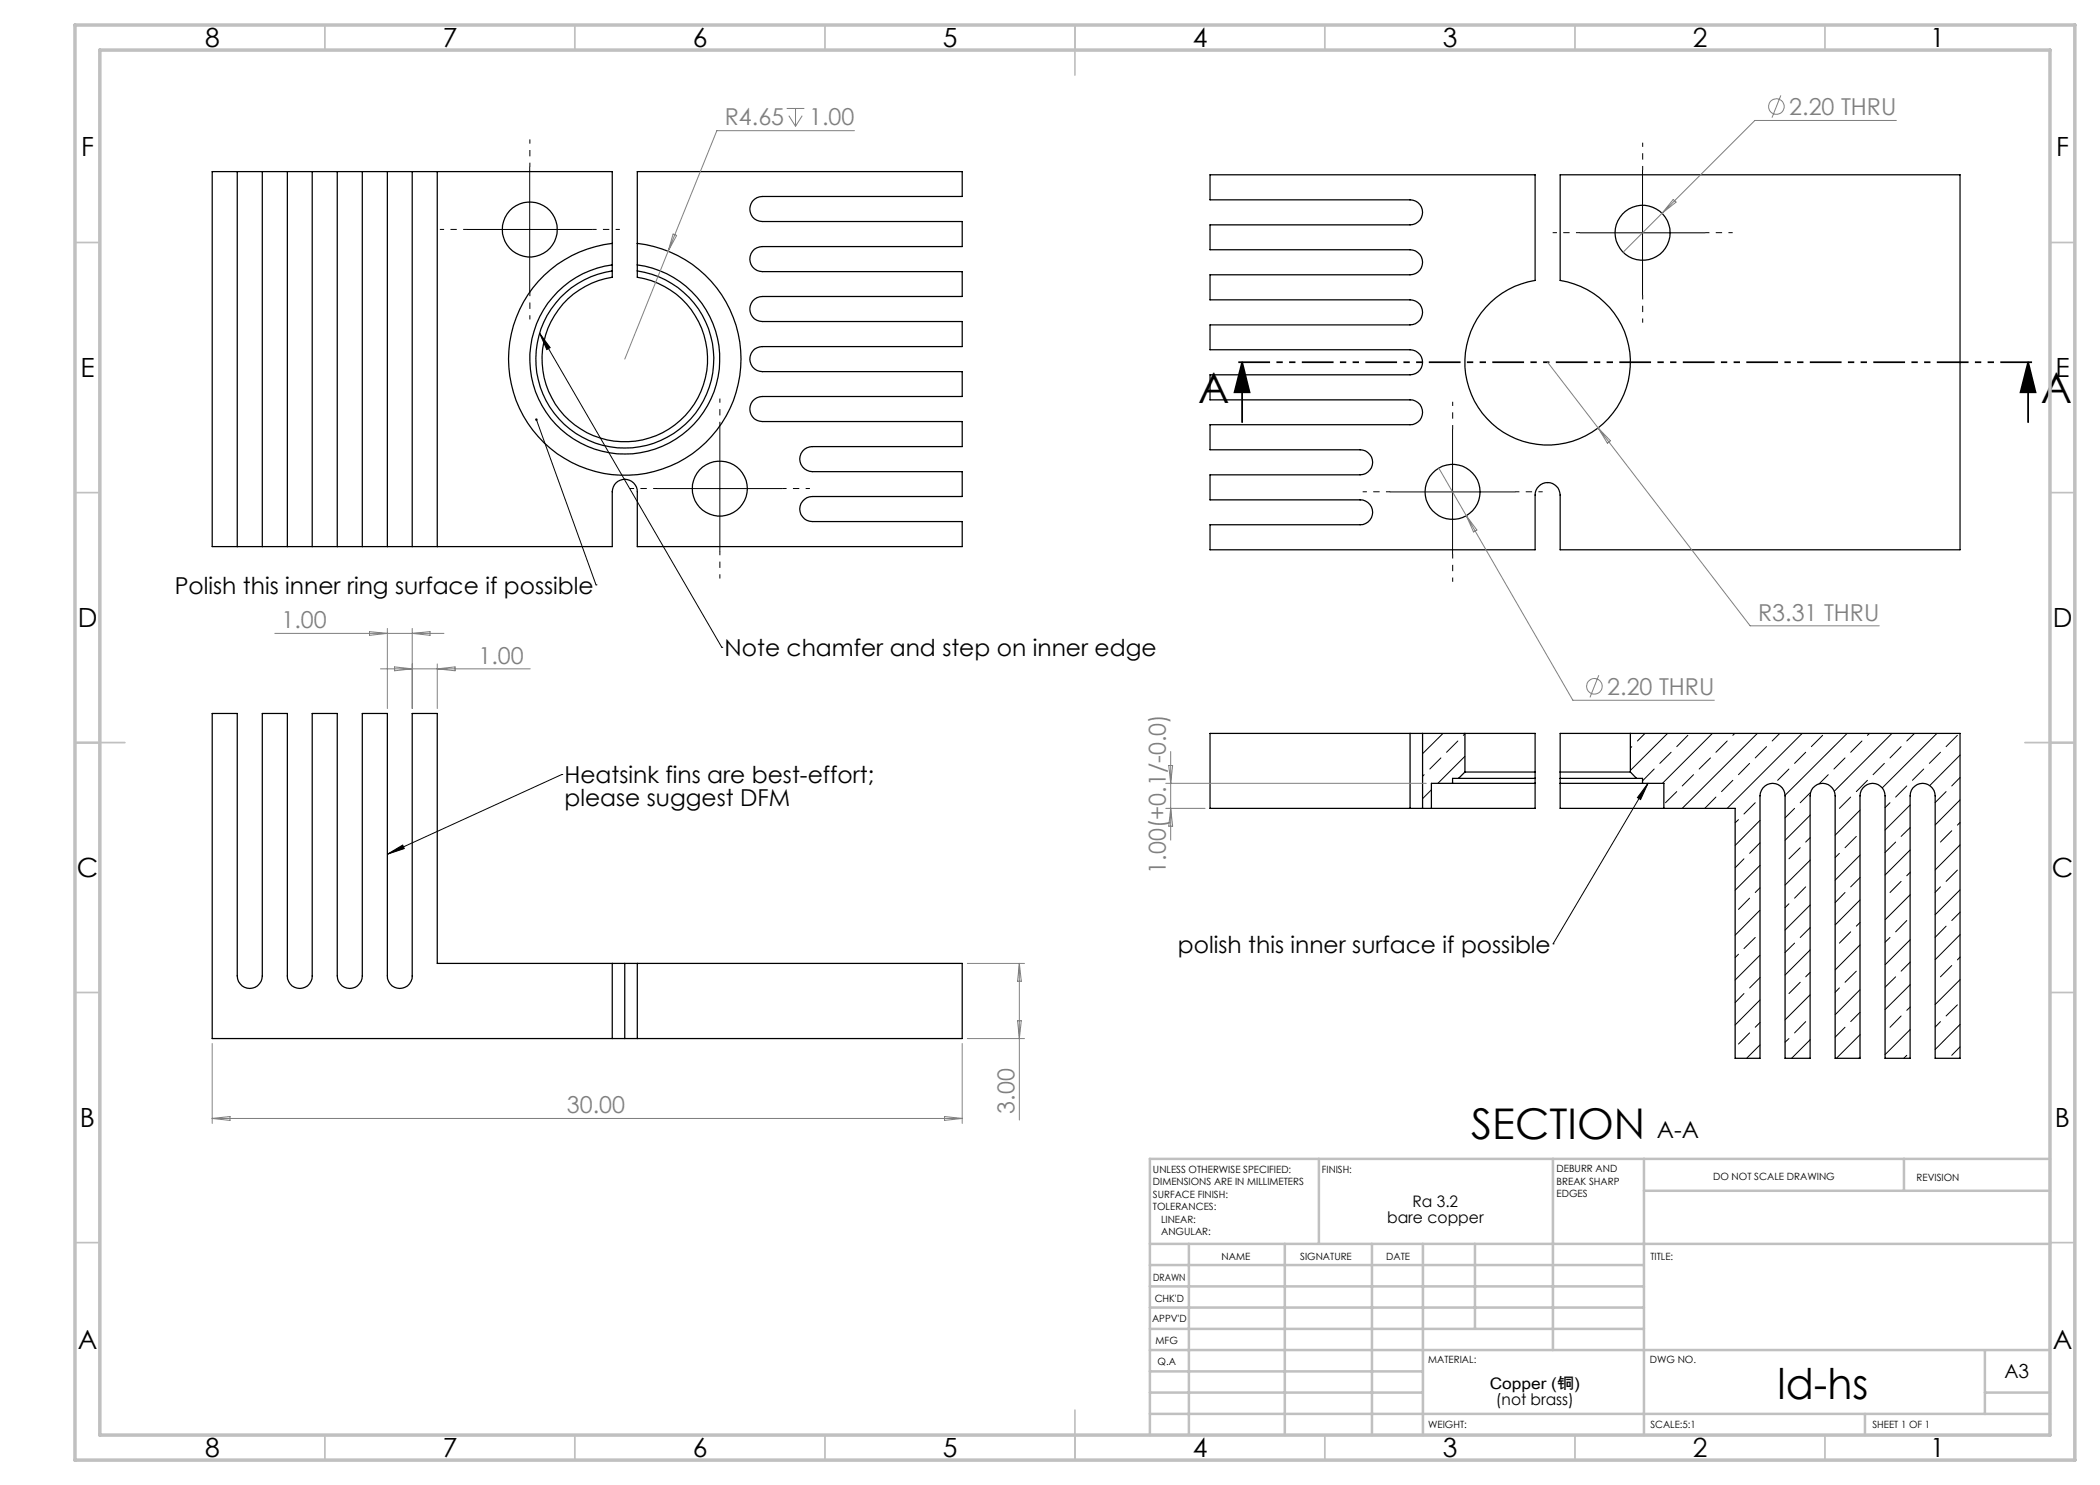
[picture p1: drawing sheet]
<svg xmlns="http://www.w3.org/2000/svg" width="420mm" height="297mm" viewBox="0 0 420 297" stroke-linecap="round" stroke-linejoin="round" font-family="sans-serif">
<g fill="none" stroke="#000" stroke-width=".25">
<path d="M47.4 34.3h5.1M47.4 34.3h-5v75h5M47.4 34.3v75M52.5 34.3h5M52.5 34.3v75M57.5 34.3h4.9M57.5 34.3v75M62.4 34.3h5.1M62.4 34.3v75M67.5 34.3h5M67.5 34.3v75M72.5 34.3h5"/>
<path d="M72.5 34.3v75M77.5 34.3h4.9M77.5 34.3v75M82.4 34.3h40v21.2a16.5 16.5 0 0 0-11.3 25.3 16.5 16.5 0 0 0 27.7 0 16.5 16.5 0 0 0-11.3-25.3v-21.2h64.9v5h-39.9a2.5 2.5 0 0 0-2.5 2.5 2.5 2.5 0 0 0 2.5 2.5h39.9v5h-39.9a2.5 2.5 0 0 0-2.5 2.5 2.5 2.5 0 0 0 2.5 2.5h39.9v5h-39.9a2.5 2.5 0 0 0-2.5 2.5 2.5 2.5 0 0 0 2.5 2.5h39.9v5h-39.9a2.5 2.5 0 0 0-2.5 2.5 2.5 2.5 0 0 0 2.5 2.5h39.9v5h-39.9a2.5 2.5 0 0 0-2.5 2.5 2.5 2.5 0 0 0 2.5 2.5h39.9v5h-29.9a2.5 2.5 0 0 0-2.6 2.5 2.5 2.5 0 0 0 2.6 2.5h29.9v5h-29.9a2.5 2.5 0 0 0-2.6 2.5 2.5 2.5 0 0 0 2.6 2.5h29.9v5h-64.9v-10.9a2.5 2.5 0 0 0-2.5-2.6 2.5 2.5 0 0 0-2.6 2.6v10.9h-40M82.4 34.3v75M87.5 34.3v75M242 35h65v21.1a16.6 16.6 0 0 0-11.4 25.4 16.6 16.6 0 0 0 27.8 0 16.6 16.6 0 0 0-11.4-25.4v-21.1h80v75h-80v-11a2.5 2.5 0 0 0-2.5-2.5 2.5 2.5 0 0 0-2.5 2.5v11h-65v-5.1h30a2.49 2.49 0 0 0 2.5-2.4 2.49 2.49 0 0 0-2.5-2.5h-30v-5h30a2.5 2.5 0 0 0 2.5-2.5 2.5 2.5 0 0 0-2.5-2.5h-30v-5.1h40a2.49 2.49 0 0 0 2.5-2.4 2.49 2.49 0 0 0-2.5-2.5h-40v-5h40a2.5 2.5 0 0 0 2.5-2.5 2.5 2.5 0 0 0-2.5-2.5h-40v-5h40a2.5 2.5 0 0 0 2.5-2.5 2.5 2.5 0 0 0-2.5-2.5h-40v-5h40a2.5 2.5 0 0 0 2.5-2.5 2.5 2.5 0 0 0-2.5-2.6h-40v-4.9h40a2.5 2.5 0 0 0 2.5-2.5 2.5 2.5 0 0 0-2.5-2.5h-40zM122.4 48.7a23.3 23.3 0 0 0-17.2 35.4 23.3 23.3 0 0 0 39.5 0 23.3 23.3 0 0 0-17.2-35.4M122.4 53a19 19 0 0 0-13.5 29 19 19 0 0 0 32.1 0 19 19 0 0 0-13.5-29M122.4 54.2a17.8 17.8 0 0 0-12.4 27.2 17.8 17.8 0 0 0 29.9 0 17.8 17.8 0 0 0-12.4-27.2M47.4 109.3h5.1M52.5 109.3h5"/>
<path d="M57.5 109.3h4.9M62.4 109.3h5.1M67.5 109.3h5M72.5 109.3h5M77.5 109.3h4.9M282 146.7h2.5M282 146.7h-40v15h40M282 146.7v15M284.5 146.7h8.5M284.5 146.7v15M290.5 156.7h16.5M290.5 156.7h-4.2v5"/>
<path d="M291.7 155.7h15.3M291.7 155.7h-1.2v1M293 146.7h14v15h-20.7M293 154.4h14M293 146.7v7.7M293 154.4l-1.3 1.3M312 156.7h16.5M312 154.4h14.1M312 155.7h15.3M326.1 146.7h65.9v65h-5v-52.5a2.5 2.5 0 0 0-2.5-2.5 2.5 2.5 0 0 0-2.5 2.5v52.5h-5v-52.5a2.5 2.5 0 0 0-2.5-2.5 2.5 2.5 0 0 0-2.5 2.5v52.5h-5v-52.5a2.5 2.5 0 0 0-2.5-2.5 2.5 2.5 0 0 0-2.5 2.5v52.5h-5v-52.5a2.5 2.5 0 0 0-2.5-2.5 2.5 2.5 0 0 0-2.5 2.5v52.5h-5v-50h-14.2M326.1 146.7h-14.1v15h20.8M326.1 154.4l1.2 1.3"/>
<path d="M326.1 146.7v7.7M327.3 155.7h1.2v1M328.5 156.7h4.3v5M282 161.7h2.5M284.5 161.7h1.8M122.4 192.7h-34.9v-50h-5.1v52.5a2.49 2.49 0 0 1-2.4 2.5 2.49 2.49 0 0 1-2.5-2.5v-52.5h-5v52.5a2.5 2.5 0 0 1-2.5 2.5 2.5 2.5 0 0 1-2.5-2.5v-52.5h-5.1v52.5a2.49 2.49 0 0 1-2.4 2.5 2.49 2.49 0 0 1-2.5-2.5v-52.5h-5v52.5a2.5 2.5 0 0 1-2.5 2.5 2.5 2.5 0 0 1-2.6-2.5v-52.5h-5v65h80M122.4 192.7h2.6M122.4 192.7v15M125 192.7h2.5M125 192.7v15M127.5 192.7v15M127.5 192.7h64.9v15h-64.9"/>
<path d="M122.4 207.7h2.6M125 207.7h2.5"/>
<circle cx="106" cy="45.9" r="5.5"/>
<circle cx="328.5" cy="46.6" r="5.5"/>
<circle cx="144" cy="97.7" r="5.5"/>
<circle cx="290.5" cy="98.4" r="5.5"/>
</g>
<g fill="none" stroke="#000" stroke-width=".2">
<path d="M105.9 33.4v25M328.5 34v25.1M93.5 45.9h25M316 46.6h25M107.9 66.6l2.1 2.9-.6 .4zM107.9 66.6l36.5 62.9M107.3 83.9l11.9 33.1M131.4 97.7h25.1M144 85.2v25M278 98.4h25M290.5 85.9v25M119.2 117h.1"/>
<path d="M144.4 129.5h.1M112.4 154.9l-34.9 15.9M112.4 154.9h.1M284.8 154.9l-.3 .4M286.3 158l-1.8 1.7M288.2 151.6l-2.2 2.2M288.6 146.7l-4.1 4M291.6 148.2l-2.3 2.3M293 151.3l-5.4 5.4M293 146.8l-.3 .3M326.4 149.3l-.3 .3M329 146.7l-1.5 1.5"/>
<path d="M329.6 156.7l-1.5 3.2-.6-.4zM329.6 156.7l-19 32.1M330.8 153.8l-2.2 2.3M333.5 146.7l-7.4 7.4M334.2 150.5l-2.2 2.2M335.4 158.3l-2.3 2.2M337.6 147.1l-2.2 2.2M338.7 154.9l-2.3 2.3M342.1 151.6l-2.3 2.2M342.5 146.7l-10 10M343.2 159.4l-2.2 2.3M345.4 148.2l-2.2 2.3"/>
<path d="M346.6 156.1l-2.3 2.2M347 146.7l-.4 .4M349.9 152.7l-2.2 2.2M351.5 146.7l-15.1 15M353.3 149.3l-2.3 2.3M356 146.7l-1.6 1.5M357.8 153.8l-2.3 2.3M360.4 146.7l-15 15M361.1 150.5l-2.2 2.2M362.1 158.5l-2.1 2M364.5 147.1l-2.2 2.2M365.7 154.9l-1.9 1.9"/>
<path d="M369 151.6l-2.2 2.2M369.4 146.7l-12.4 12.4M370.1 159.4l-2.2 2.3M372.4 148.2l-2.3 2.3M373.5 156.1l-2.2 2.2M373.9 146.7l-.4 .4M376.9 152.7l-2.3 2.2M378.4 146.7l-11.5 11.6M380.2 149.3l-2.2 2.3M381.4 157.2l-2.3 2.2M382.9 146.7l-1.5 1.5M384.7 153.8l-2.2 2.3"/>
<path d="M387.4 146.7l-11 10.9M388.1 150.5l-2.2 2.2M389.2 158.3l-2.2 2.2M391.5 147.1l-2.3 2.2M392 151l-6.1 6.1M392 160l-5 5M392 155.5l-1.7 1.7M77.5 170.8l3-1.8 .4 .7zM347.7 163.9l-.7 .7M348.8 171.8l-1.8 1.8M349.9 179.6l-2.2 2.3M351 160.5l-2.2 2.3"/>
<path d="M352 164.1l-5 5M352 173.1l-5 4.9M352 168.6l-2.1 2.1M352 177.5l-1 1M358.9 161.7l-1.9 1.9M360 169.5l-2.2 2.3M361.1 177.4l-2.2 2.2M362 163.1l-5 5M362 172l-5 5M362 167.5l-.9 .9M367.9 170.7l-.9 .8M369 178.5l-2 2"/>
<path d="M371.3 167.3l-2.3 2.2M372 162l-5 5M372 171l-5 5M372 180l-5 5M372 175.5l-1.9 1.9M378 160.5l-1 1M379.1 168.4l-2.1 2.1M380.2 176.3l-2.2 2.2M382 161l-5 5M382 170l-5 5M382 179l-5 5M382 165.5l-1.8 1.8"/>
<path d="M382 174.5l-.6 .7M388.1 177.4l-1.1 1.1M390.3 166.2l-2.2 2.2M391.5 174l-2.3 2.3M392 169l-5 5M392 178l-5 4.9M392 164.5l-.5 .5M310.6 188.8h.1M347.7 190.8l-.7 .7M348.8 198.7l-1.8 1.8M351 187.5l-2.2 2.2M352 182l-5 5"/>
<path d="M352 191l-5 5M352 200l-5 5M352 195.5l-2.1 2.1M357.8 180.8l-.8 .7M358.9 188.6l-1.9 1.9M360 196.5l-2.2 2.2M362 181l-5 5M362 190l-5 5M362 199l-5 5M362 185.5l-2 2M362 194.5l-.9 .9M367.9 197.6l-.9 .9"/>
<path d="M370.1 186.4l-2.2 2.2M371.3 194.2l-2.3 2.3M372 189l-5 5M372 197.9l-5 5M372 184.5l-.7 .7M378 187.5l-1 1M379.1 195.4l-2.1 2M381.4 184.1l-2.3 2.3M382 188l-5 5M382 197l-5 4.9M382 192.4l-1.8 1.8M389.2 185.2l-2.2 2.3"/>
<path d="M390.3 193.1l-2.2 2.3M392 186.9l-5 5M392 195.9l-5 5M392 182.5l-1.7 1.6M392 191.4l-.5 .6M349.9 206.6l-2.2 2.2M352 209l-2.7 2.7M352 204.5l-1 1M357.8 207.7l-.8 .8M361.1 204.3l-2.2 2.3M362 208l-3.7 3.7M369 205.5l-2 1.9"/>
<path d="M372 206.9l-4.7 4.8M372 202.5l-1.9 1.8M372 211.4l-.2 .3M380.2 203.2l-2.2 2.3M381.4 211.1l-.6 .6M382 205.9l-5 5M382 201.4l-.6 .7M388.1 204.3l-1.1 1.1M391.5 201l-2.3 2.2M392 204.9l-5 5M392 209.4l-1.7 1.7"/>
</g>
<g fill="none" stroke="#808080" stroke-width=".2">
<path d="M356.2 19.1l-1.8 4.4M157.3 21.7h3.6M157.8 23.1l1.3 2.2M159.1 21.7v3.6M160.4 23.1l-1.3 2.2M170.9 26.1h-27.5l-9.8 24.1M334.6 39.9l.6 .5-2.8 2.2zM379.3 24.1h-28.3l-26.4 26.3M133.6 50.2l-8.6 21.6M134.6 46.8l.7 .3-1.7 3.1zM309.5 72.5l40.5 52.7h25.8M287.8 93.6l26.8 46.4h28.3"/>
<path d="M319.6 85.6l2.5 2.6-.6 .4zM293.3 103.1l2.1 2.9-.7 .4zM55 126.7h33.8M73.9 126.3l3.6 .4-3.6 .4zM76.1 133.8h29.9M77.5 125.7v16M78.9 133.4l3.5 .4-3.5 .4zM82.4 125.7v16M82.4 126.7l3.6-.4v.8zM87.5 132.8v8.9M87.5 133.8l3.5-.4v.8zM319.8 135l-1.8 4.5"/>
<path d="M233.2 156.7h52.1M233.8 153.1h.7l-.4 3.6zM234.1 150.3v17.7M233.2 161.7h7.8M234.1 161.7l.4 3.5h-.7zM193.5 192.7h11.4M203.9 192.7v31.3M203.9 192.7l.4 3.5h-.8zM42.4 208.7v16M192.4 208.7v16M193.5 207.7h11.4M203.5 204.1h.8l-.4 3.6z"/>
<path d="M42.4 223.7h150M42.4 223.7l3.6-.4v.8zM188.9 223.3l3.5 .4-3.5 .4z"/>
<circle cx="355.3" cy="21.3" r="1.56"/>
<circle cx="318.9" cy="137.3" r="1.55"/>
</g>
<path d="M248.4 72.5l1.5 6h-3zM248.4 72.5v12M405.6 72.5l1.5 6h-3zM405.6 72.5v12" fill="none" stroke="#000" stroke-width=".35"/>
<g fill="none" stroke="#000" stroke-width=".2" stroke-dasharray="15.2 1.3 1.3 1.3" stroke-dashoffset="14.4" stroke-linecap="butt">
<path d="M106 33.4v-5.5M328.5 34v-5.5M93.5 45.9h-5.5M106 58.4v5.5M118.5 45.9h5.5M316 46.5h-5.5M328.5 59v5.5M341 46.5h5.5M131.5 97.7h-5.5M144 85.2v-5.5M156.5 97.7h5.5M278 98.4h-5.5"/>
<path d="M290.5 85.9v-5.5M303 98.4h5.5M144 110.2v5.5M290.5 110.9v5.5"/>
</g>
<path d="M407.6 72.4h-161.2" fill="none" stroke="#000" stroke-width=".35" stroke-dasharray="6.3 1.3 1.3 1.3 1.3 1.3" stroke-dashoffset="-1.2" stroke-linecap="butt"/>
<g fill="none" stroke="#c0c0c0" stroke-width=".35">
<path d="M65 5v5M115 5v5M165 5v5M215 5v10M265 5v5M315 5v5M365 5v5M15 48.5h5M410 48.5h5M15 98.5h5M410 98.5h5M15 148.5h10"/>
<path d="M405 148.5h10M15 198.5h5M410 198.5h5M15 248.5h5M410 248.5h5M65 287v5M115 287v5M165 287v5M215 282v10M265 287v5M315 287v5M365 287v5"/>
</g>
<g fill="none" stroke="#c0c0c0" stroke-width=".5">
<path d="M263.8 231.8v17M310.6 231.8v38.2M328.8 231.8v55.2M328.8 238.2h81.2M380.8 231.8v6.4M410 231.8h-180v55.2M230 248.8h180M230 257.3h98.8M230 253h98.8M237.8 248.8v38.2M257 248.8v38.2M274.4 248.8v38.2"/>
<path d="M284.6 248.8v38.2M295 248.8v17M230 265.8h98.8M230 261.5h98.8M230 278.5h54.6M230 274.3h54.6M230 270h180M397 278.5h13M397 270v12.8M230 282.8h180M373 282.8v4.2"/>
</g>
<path d="M15 5h400v287h-400zM20 10h390v277h-390z" fill="none" stroke="#c0c0c0" stroke-width=".7"/>
<g fill="#000">
<path d="M107.9 66.6l2.1 2.9-.6 .4zM107.1 83.8a.26 .26 0 0 0 .2 .4 .26 .26 0 0 0 .3-.3 .26 .26 0 0 0-.4-.2l.1 .2-.1-.2zM77.5 170.8l3-1.8 .4 .7zM329.6 156.7l-1.5 3.2-.6-.4z"/>
<path d="M405.6 72.5l1.5 6h-3zM248.4 72.5l1.5 6h-3z"/>
</g>
<g font-size="8.5">
<text x="239.7" y="80.6">A</text>
<text x="408.1" y="80.6">A</text>
<text x="294.2" y="227.7">SECTION</text>
<text x="355.5" y="279.7">ld-hs</text>
</g>
<g font-size="5.3">
<text x="41" y="9.5">8</text>
<text x="88.5" y="9.5">7</text>
<text x="138.5" y="9.5">6</text>
<text x="188.5" y="9.5">5</text>
<text x="238.5" y="9.5">4</text>
<text x="288.5" y="9.5">3</text>
<text x="338.5" y="9.5">2</text>
<text x="386" y="9.5">1</text>
<text x="16.2" y="31.2">F</text>
<text x="411.2" y="31.2">F</text>
<text x="16.1" y="75.5">E</text>
<text x="411.1" y="75.5">E</text>
<text x="15.5" y="125.5">D</text>
<text x="410.5" y="125.5">D</text>
<text x="15.4" y="175.5">C</text>
<text x="410.4" y="175.5">C</text>
<text x="16" y="225.5">B</text>
<text x="411" y="225.5">B</text>
<text x="15.5" y="269.8">A</text>
<text x="410.5" y="269.8">A</text>
<text x="41" y="291.5">8</text>
<text x="88.5" y="291.5">7</text>
<text x="138.5" y="291.5">6</text>
<text x="188.5" y="291.5">5</text>
<text x="238.5" y="291.5">4</text>
<text x="288.5" y="291.5">3</text>
<text x="338.5" y="291.5">2</text>
<text x="386" y="291.5">1</text>
</g>
<g font-size="4.7" fill="#808080">
<text x="357.9" y="23">2.20 THRU</text>
<text x="145" y="25.1">R4.65</text>
<text x="161.9" y="25.1">1.00</text>
<text x="56.3" y="125.7">1.00</text>
<text x="351.6" y="124.1">R3.31 THRU</text>
<text x="95.7" y="132.7">1.00</text>
<text x="321.5" y="139">2.20 THRU</text>
<text x="233.1" y="174.7" transform="rotate(-90 233.1 174.7)">1.00(+0.1/-0.0)</text>
<text x="113.4" y="222.7">30.00</text>
<text x="202.9" y="222.7" transform="rotate(-90 202.9 222.7)">3.00</text>
</g>
<g font-size="4.7">
<text x="35" y="118.7">Polish this inner ring surface if possible</text>
<text x="144.9" y="131.2">Note chamfer and step on inner edge</text>
<text x="112.9" y="156.6">Heatsink fins are best-effort;</text>
<text x="112.9" y="161.2">please suggest DFM</text>
<text x="235.6" y="190.5">polish this inner surface if possible</text>
<text x="331.4" y="227.7">A-A</text>
</g>
<text font-size="3.9" x="400.9" y="275.5">A3</text>
<g font-size="3.2">
<text x="277.4" y="244.6">bare copper</text>
<text x="282.5" y="241.4">Ra 3.2</text>
<text x="297.9" y="277.9">Copper (铜)</text>
<text x="299.2" y="281.1">(not brass)</text>
</g>
<g font-size="2">
<text x="230.6" y="234.6">UNLESS OTHERWISE SPECIFIED:</text>
<text x="230.6" y="237.1">DIMENSIONS ARE IN MILLIMETERS</text>
<text x="230.6" y="239.6">SURFACE FINISH:</text>
<text x="264.4" y="234.6">FINISH:</text>
<text x="311.3" y="234.5">DEBURR AND</text>
<text x="311.3" y="237">BREAK SHARP</text>
<text x="311.3" y="239.5">EDGES</text>
<text x="342.6" y="236">DO NOT SCALE DRAWING</text>
<text x="383.3" y="236.2">REVISION</text>
<text x="230.6" y="242.1">TOLERANCES:</text>
<text x="232.2" y="244.6">LINEAR:</text>
<text x="232.2" y="247.1">ANGULAR:</text>
<text x="244.3" y="252">NAME</text>
<text x="260" y="251.9">SIGNATURE</text>
<text x="277.2" y="251.9">DATE</text>
<text x="330.1" y="251.9">TITLE:</text>
<text x="230.6" y="256.1">DRAWN</text>
<text x="230.9" y="260.3">CHK'D</text>
<text x="230.4" y="264.4">APPV'D</text>
<text x="231.1" y="268.8">MFG</text>
<text x="231.5" y="273">Q.A</text>
<text x="285.6" y="272.5">MATERIAL:</text>
<text x="330" y="272.5">DWG NO.</text>
<text x="285.6" y="285.5">WEIGHT:</text>
<text x="330.1" y="285.6">SCALE:5:1</text>
<text x="374.5" y="285.6">SHEET 1 OF 1</text>
</g>
</svg>
